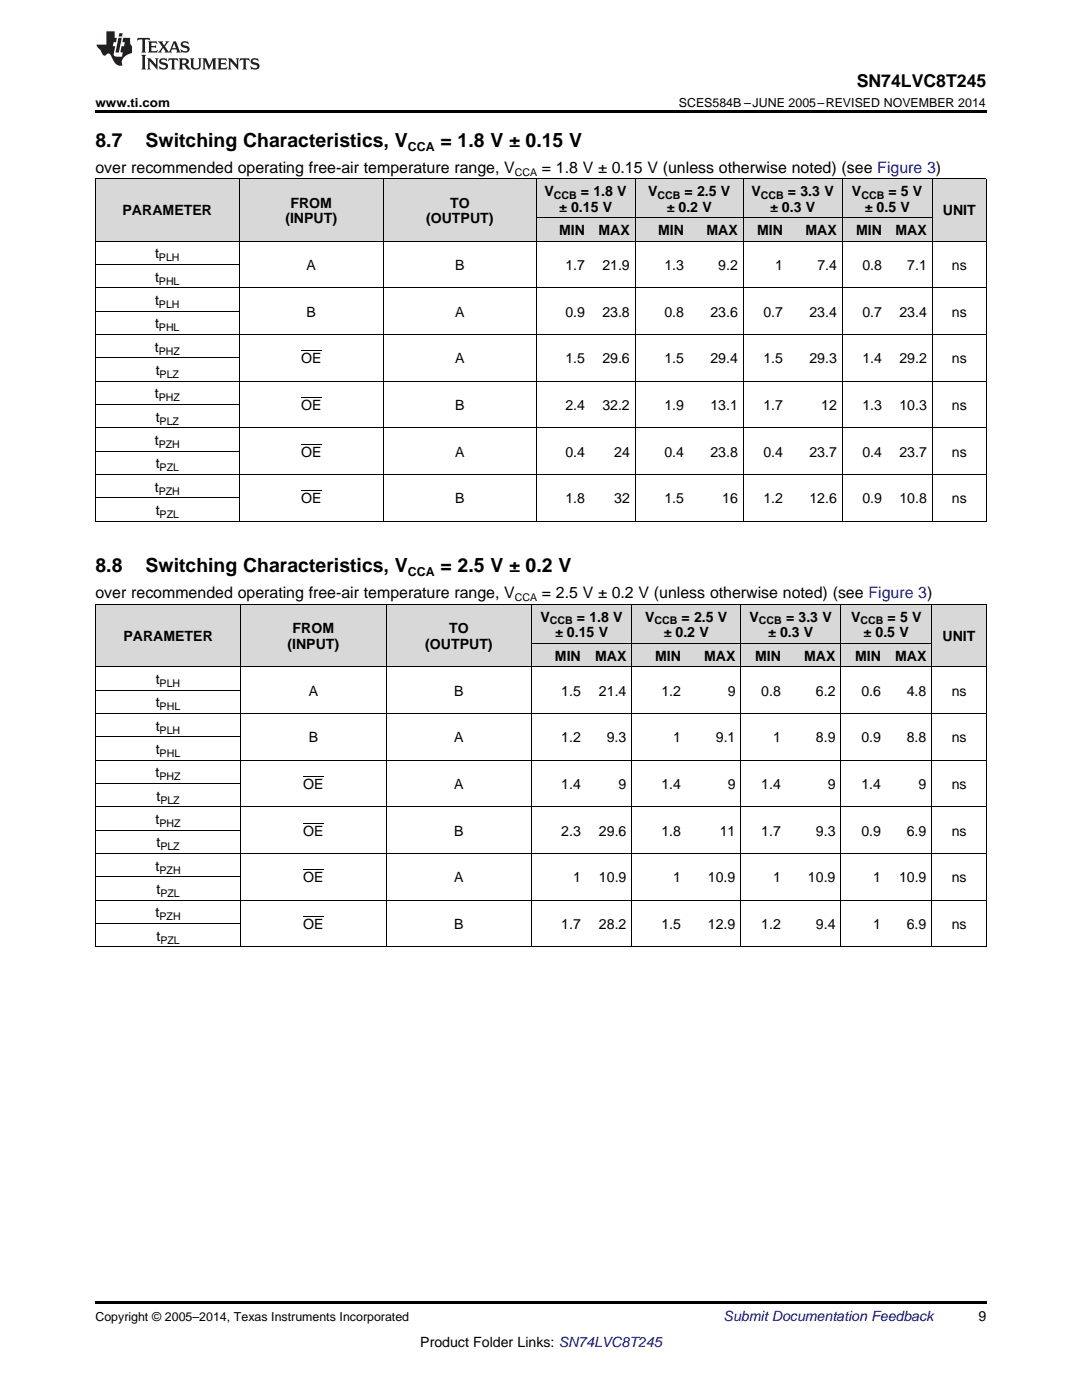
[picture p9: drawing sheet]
<svg xmlns="http://www.w3.org/2000/svg" width="216mm" height="279mm" viewBox="0 0 216 279" stroke-linecap="round" stroke-linejoin="round" font-family="sans-serif">
<g fill="#d8d8d8">
<path d="M19 120.7h29v12.4h-29z"/>
<path d="M48 120.7h29.1v12.4h-29.1z"/>
<path d="M77.1 120.7h29v12.4h-29z"/>
<path d="M106.1 128.5h10.9v4.6h-10.9z"/>
<path d="M117 128.5h9.1v4.6h-9.1z"/>
<path d="M126.1 128.5h10.8v4.6h-10.8z"/>
<path d="M136.9 128.5h10.9v4.6h-10.9z"/>
<path d="M147.8 128.5h9.1v4.6h-9.1z"/>
<path d="M156.9 128.5h10.9v4.6h-10.9z"/>
<path d="M167.8 128.5h9.1v4.6h-9.1z"/>
<path d="M176.9 128.5h9v4.6h-9z"/>
<path d="M185.9 120.7h10.9v12.4h-10.9z"/>
<path d="M106.1 120.7h10.9v7.8h-10.9z"/>
<path d="M117 120.7h9.1v7.8h-9.1z"/>
<path d="M126.1 120.7h10.8v7.8h-10.8z"/>
<path d="M136.9 120.7h10.9v7.8h-10.9z"/>
<path d="M147.8 120.7h9.1v7.8h-9.1z"/>
<path d="M156.9 120.7h10.9v7.8h-10.9z"/>
<path d="M167.8 120.7h9.1v7.8h-9.1z"/>
<path d="M176.9 120.7h9v7.8h-9z"/>
<path d="M19 35.7h28.8v12.5h-28.8z"/>
<path d="M47.8 35.7h28.7v12.5h-28.7z"/>
<path d="M76.5 35.7h30.5v12.5h-30.5z"/>
<path d="M107 43.5h10.8v4.7h-10.8z"/>
<path d="M117.8 43.5h9v4.7h-9z"/>
<path d="M126.8 43.5h10.7v4.7h-10.7z"/>
<path d="M137.5 43.5h10.8v4.7h-10.8z"/>
<path d="M148.3 43.5h9v4.7h-9z"/>
<path d="M157.3 43.5h10.8v4.7h-10.8z"/>
<path d="M168.1 43.5h9v4.7h-9z"/>
<path d="M177.1 43.5h9v4.7h-9z"/>
<path d="M186.1 35.7h10.7v12.5h-10.7z"/>
<path d="M107 35.7h10.8v7.8h-10.8z"/>
<path d="M117.8 35.7h9v7.8h-9z"/>
<path d="M126.8 35.7h10.7v7.8h-10.7z"/>
<path d="M137.5 35.7h10.8v7.8h-10.8z"/>
<path d="M148.3 35.7h9v7.8h-9z"/>
<path d="M157.3 35.7h10.8v7.8h-10.8z"/>
<path d="M168.1 35.7h9v7.8h-9z"/>
<path d="M177.1 35.7h9v7.8h-9z"/>
</g>
<g fill="#000">
<path d="M19 22h177.8v.5h-177.8zM19 104l.2 .1zM76.4 104l.1 .1zM106.9 104l.1 .1zM117.7 104l.1 .1zM126.7 104l.1 .1zM148.2 104l.1 .1zM157.2 104l.1 .1zM168 104l.1 .1zM177 104l.1 .1zM185.9 104l.2 .1zM196.7 104l.1 .1z"/>
<path d="M19 259.7h177.8v.5h-177.8z"/>
</g>
<g fill="none" stroke="#000" stroke-width=".2">
<path d="M19 35.6h177.8M19.1 35.7v68.4M47.7 35.7v68.4M76.5 35.7v68.4M107 35.7v68.4M126.7 35.7v68.4M148.3 35.7v68.4M168 35.7v68.4M186 35.7v68.4M196.8 35.7v68.4M19 57.4h177.8M19 52.8h28.8"/>
<path d="M19 48.1h177.8M107 43.5h79.1M19 76.1h177.8M19 71.4h28.8M19 66.8h177.8M19 62.1h28.8M19 99.4h28.8M19 94.7h177.8M19 90h28.8M19 85.4h177.8M19 80.7h28.8M19 104h177.8"/>
<path d="M19 137.7h29M19 133.1h177.8M19 120.6h177.8M19.1 120.7v68.3M48 120.7v68.3M77 120.7v68.3M106.1 120.7v68.3M106.1 128.4h79.8M126 120.7v68.3M147.8 120.7v68.3M167.8 120.7v68.3M185.9 120.7v68.3"/>
<path d="M196.8 120.7v68.3M19 156.4h29M19 151.7h177.8M19 147.1h29M19 142.4h177.8M19 179.7h177.8M19 175h29M19 170.3h177.8M19 165.7h29M19 161h177.8M19 189h177.8M19 184.3h29"/>
</g>
<g fill="#231f20">
<path d="M27.5 7.6l-.1 .5 .4-.2h.6v.1v2.1l-.2 .4h1l-.3-.4v-2.1l.1-.1h.5l.5 .2-.2-.5zM29.5 8.3l.2 .3v1.5l-.2 .4h1.8l.2-.6a1.04 1.04 0 0 1-1.3 .2v-.7h.6l.3 .2v-.6l-.3 .2h-.6v-.6l.8-.1 .4 .3-.2-.5zM31.5 8.3l.9 1.1-.9 1.1h.8l-.2-.2 .5-.7 .4 .7-.2 .2h1.5l-.1-.2 .1-.4h.9l.1 .4-.2 .2h1l-.3-.3-.7-1.9h-.5l-.9 2-.8-1 .9-1h-.8l.1 .3-.3 .5-.4-.6 .2-.2zM34.7 8.6l.4 1h-.7zM36.3 8.4a.63 .63 0 0 0-.2 .7 .63 .63 0 0 0 .6 .4l.6 .2 .1 .2a.75 .75 0 0 1-.7 .4 .75 .75 0 0 1-.6-.5l.1 .7 .1-.1a1.11 1.11 0 0 0 1.5-.6 1.13 1.13 0 0 0-1.2-.8l-.1-.4a1.04 1.04 0 0 1 1.2 .2l-.2-.5-.1 .1-.5-.2zM28.2 10.9l.2 .4v2.2l-.2 .4h1l-.3-.4v-2.2l.3-.4zM29.3 11.6l.3 .4v1.5l-.3 .4h.8l-.2-.4v-1.3l1.5 1.7v-1.9l.2-.4h-.7l.2 .4v.9l-1.1-1.3zM32 11.8a.62 .62 0 0 0-.2 .7 .62 .62 0 0 0 .6 .4l.6 .1 .1 .3a.76 .76 0 0 1-.7 .3 .76 .76 0 0 1-.6-.4l.1 .7 .1-.1a1.11 1.11 0 0 0 1.5-.6 1.13 1.13 0 0 0-1.2-.8l-.1-.4a1.04 1.04 0 0 1 1.2 .2l-.2-.6-.1 .1-.5-.1zM33.7 11.6l-.2 .6a.61 .61 0 0 1 .8-.3v1.6l-.2 .4h.9l-.2-.4v-1.6a.63 .63 0 0 1 .8 .3l-.2-.6zM35.6 11.6l.3 .4v1.5l-.3 .4h1l-.2-.2v-.8l.5 .2a.76 .76 0 0 0 1.2 .7l-1-1a.58 .58 0 0 0 .6-.5 .58 .58 0 0 0-.5-.6zM36.4 11.9h.1a.45 .45 0 0 1 .5 .1 .45 .45 0 0 1 .1 .5l-.7 .2zM37.9 11.6l.2 .2a2.17 2.17 0 0 0 .3 1.9 .99 .99 0 0 0 1.6-.6v-1.1l.2-.4h-.7l.2 .2a1.92 1.92 0 0 1-.2 1.8 .6 .6 0 0 1-.9-.5v-1.1l.2-.4zM40.4 11.6l.2 .4v1.5l-.2 .4h.7l-.2-.4v-1.4l.8 1.8 .8-1.8v1.4l-.2 .4h.9l-.2-.4v-1.5l.2-.4h-.8l-.6 1.5-.6-1.5zM43.4 11.6l.2 .4v1.5l-.2 .4h1.8l.2-.6a1.04 1.04 0 0 1-1.3 .1v-.6h.5l.4 .2v-.6l-.4 .2h-.5v-.7h.8l.3 .3-.1-.6zM45.5 11.6l.2 .4v1.5l-.2 .4h.7l-.2-.4v-1.3l1.5 1.7v-1.9l.2-.4h-.7l.2 .4v.9l-1.1-1.3zM47.9 11.6l-.1 .6a.61 .61 0 0 1 .8-.3v1.6l-.3 .4h1l-.3-.4 .1-1.6a.63 .63 0 0 1 .7 .3l-.1-.6zM50.2 11.8a.62 .62 0 0 0-.2 .7 .62 .62 0 0 0 .6 .4l.6 .1 .2 .3a.76 .76 0 0 1-.8 .3 .76 .76 0 0 1-.6-.4l.1 .7 .2-.1a1.11 1.11 0 0 0 1.5-.6 1.13 1.13 0 0 0-1.3-.8l-.1-.4a1.04 1.04 0 0 1 1.2 .2l-.1-.6-.2 .1-.5-.1z"/>
<path d="M21.2 6.3v2.6h-1.9l.1 .4 .7 .9a.91 .91 0 0 0 1 .8 .56 .56 0 0 1 .5-.3 .56 .56 0 0 1 .5 .3l.4 .8a1.53 1.53 0 0 0 1.9 1.2 1.54 1.54 0 0 1 1-2.1l.9-.3v-1.4a1.52 1.52 0 0 1-.3-1.6h-1.4l-.2 .8h.5l-.2 .8h-.4l-.2 1v.2l.4 .1-.2 .8a1.93 1.93 0 0 1-1.6-.3l.3-1.8h-.5l.2-.8h.4l.2-.8h-.4v-1.3zM23.6 7.6l-.6 2.9h.7l.6-2.9zM23.8 6.6l-.1 .7h.6l.2-.7z"/>
</g>
<path d="M60.1 79.4h4M60.1 70h4M60.1 98h4M60.1 88.7h4M60.5 155h4.1M60.5 173.6h4.1M60.5 164.3h4.1M60.5 182.9h4.1" fill="none" stroke="#000" stroke-width=".2"/>
<g font-size="3.9">
<text x="19" y="29.3">8.7</text>
<text x="29.1" y="29.3">Switching Characteristics, V</text>
<text x="87.9" y="29.3">= 1.8 V ± 0.15 V</text>
<text x="19" y="114.2">8.8</text>
<text x="29.1" y="114.2">Switching Characteristics, V</text>
<text x="87.9" y="114.2">= 2.5 V ± 0.2 V</text>
</g>
<text font-size="3.5" x="171" y="17.3">SN74LVC8T245</text>
<g font-size="3.2">
<text x="19" y="34.4">over recommended operating free-air temperature range, V</text>
<text x="108.1" y="34.4">= 1.8 V ± 0.15 V (unless otherwise noted) (see Figure 3)</text>
<text x="19" y="119.4">over recommended operating free-air temperature range, V</text>
<text x="108.1" y="119.4">= 2.5 V ± 0.2 V (unless otherwise noted) (see Figure 3)</text>
</g>
<g font-size="2.8">
<text x="58" y="41.4">FROM</text>
<text x="89.8" y="41.4">TO</text>
<text x="108.7" y="39.1">V</text>
<text x="115.9" y="39.1">=</text>
<text x="118.4" y="39.1">1.8 V</text>
<text x="129.3" y="39.1">V</text>
<text x="136.6" y="39.1">=</text>
<text x="139.1" y="39.1">2.5 V</text>
<text x="150" y="39.1">V</text>
<text x="157.2" y="39.1">= 3.3 V</text>
<text x="170" y="39.1">V</text>
<text x="177.3" y="39.1">= 5 V</text>
<text x="24.4" y="43">PARAMETER</text>
<text x="56.9" y="44.6">(INPUT)</text>
<text x="85" y="44.6">(OUTPUT)</text>
<text x="111.5" y="46.9">MIN</text>
<text x="111.6" y="42.3">± 0.15 V</text>
<text x="119.4" y="46.9">MAX</text>
<text x="131.3" y="46.9">MIN</text>
<text x="133" y="42.3">± 0.2 V</text>
<text x="141" y="46.9">MAX</text>
<text x="151.1" y="46.9">MIN</text>
<text x="153.7" y="42.3">± 0.3 V</text>
<text x="160.7" y="46.9">MAX</text>
<text x="170.8" y="46.9">MIN</text>
<text x="172.5" y="42.3">± 0.5 V</text>
<text x="178.7" y="46.9">MAX</text>
<text x="188.1" y="43">UNIT</text>
<text x="30.9" y="51.6">t</text>
<text x="61.2" y="53.9">A</text>
<text x="90.8" y="53.9">B</text>
<text x="112.8" y="53.9">1.7</text>
<text x="120.2" y="53.9">21.9</text>
<text x="132.6" y="53.9">1.3</text>
<text x="143.3" y="53.9">9.2</text>
<text x="154.7" y="53.9">1</text>
<text x="163.1" y="53.9">7.4</text>
<text x="172.1" y="53.9">0.8</text>
<text x="181" y="53.9">7.1</text>
<text x="189.9" y="53.9">ns</text>
<text x="30.9" y="56.2">t</text>
<text x="30.9" y="60.9">t</text>
<text x="30.9" y="65.5">t</text>
<text x="61.2" y="63.2">B</text>
<text x="90.8" y="63.2">A</text>
<text x="112.8" y="63.2">0.9</text>
<text x="120.2" y="63.2">23.8</text>
<text x="132.6" y="63.2">0.8</text>
<text x="141.7" y="63.2">23.6</text>
<text x="152.3" y="63.2">0.7</text>
<text x="161.5" y="63.2">23.4</text>
<text x="172.1" y="63.2">0.7</text>
<text x="179.5" y="63.2">23.4</text>
<text x="189.9" y="63.2">ns</text>
<text x="30.9" y="70.2">t</text>
<text x="31.1" y="74.9">t</text>
<text x="60.1" y="72.5">OE</text>
<text x="90.8" y="72.5">A</text>
<text x="112.8" y="72.5">1.5</text>
<text x="120.2" y="72.5">29.6</text>
<text x="132.6" y="72.5">1.5</text>
<text x="141.7" y="72.5">29.4</text>
<text x="152.3" y="72.5">1.5</text>
<text x="161.5" y="72.5">29.3</text>
<text x="172.1" y="72.5">1.4</text>
<text x="179.5" y="72.5">29.2</text>
<text x="189.9" y="72.5">ns</text>
<text x="30.9" y="79.5">t</text>
<text x="60.1" y="81.8">OE</text>
<text x="90.8" y="81.8">B</text>
<text x="112.8" y="81.8">2.4</text>
<text x="120.2" y="81.8">32.2</text>
<text x="132.6" y="81.8">1.9</text>
<text x="141.7" y="81.8">13.1</text>
<text x="152.3" y="81.8">1.7</text>
<text x="163.9" y="81.8">12</text>
<text x="172.1" y="81.8">1.3</text>
<text x="179.5" y="81.8">10.3</text>
<text x="189.9" y="81.8">ns</text>
<text x="30.9" y="88.8">t</text>
<text x="31.1" y="84.2">t</text>
<text x="31.1" y="93.5">t</text>
<text x="60.1" y="91.2">OE</text>
<text x="90.8" y="91.2">A</text>
<text x="112.8" y="91.2">0.4</text>
<text x="122.6" y="91.2">24</text>
<text x="132.6" y="91.2">0.4</text>
<text x="141.7" y="91.2">23.8</text>
<text x="152.3" y="91.2">0.4</text>
<text x="161.5" y="91.2">23.7</text>
<text x="172.1" y="91.2">0.4</text>
<text x="179.5" y="91.2">23.7</text>
<text x="189.9" y="91.2">ns</text>
<text x="30.9" y="98.1">t</text>
<text x="60.1" y="100.5">OE</text>
<text x="90.8" y="100.5">B</text>
<text x="112.8" y="100.5">1.8</text>
<text x="122.6" y="100.5">32</text>
<text x="132.6" y="100.5">1.5</text>
<text x="144.1" y="100.5">16</text>
<text x="152.3" y="100.5">1.2</text>
<text x="161.5" y="100.5">12.6</text>
<text x="172.1" y="100.5">0.9</text>
<text x="179.5" y="100.5">10.8</text>
<text x="189.9" y="100.5">ns</text>
<text x="31.1" y="102.8">t</text>
<text x="107.8" y="124">V</text>
<text x="115.1" y="124">=</text>
<text x="117.6" y="124">1.8 V</text>
<text x="128.7" y="124">V</text>
<text x="136" y="124">=</text>
<text x="138.5" y="124">2.5 V</text>
<text x="149.6" y="124">V</text>
<text x="156.8" y="124">= 3.3 V</text>
<text x="169.8" y="124">V</text>
<text x="177.1" y="124">= 5 V</text>
<text x="24.6" y="128">PARAMETER</text>
<text x="57.4" y="129.5">(INPUT)</text>
<text x="58.4" y="126.4">FROM</text>
<text x="84.8" y="129.5">(OUTPUT)</text>
<text x="89.6" y="126.4">TO</text>
<text x="110.7" y="131.9">MIN</text>
<text x="110.8" y="127.2">± 0.15 V</text>
<text x="118.7" y="131.9">MAX</text>
<text x="130.7" y="131.9">MIN</text>
<text x="132.4" y="127.2">± 0.2 V</text>
<text x="140.5" y="131.9">MAX</text>
<text x="150.7" y="131.9">MIN</text>
<text x="153.3" y="127.2">± 0.3 V</text>
<text x="160.4" y="131.9">MAX</text>
<text x="170.6" y="131.9">MIN</text>
<text x="172.3" y="127.2">± 0.5 V</text>
<text x="178.6" y="131.9">MAX</text>
<text x="188.1" y="128">UNIT</text>
<text x="31.1" y="136.5">t</text>
<text x="31.1" y="141.2">t</text>
<text x="61.6" y="138.9">A</text>
<text x="90.6" y="138.9">B</text>
<text x="112" y="138.9">1.5</text>
<text x="119.5" y="138.9">21.4</text>
<text x="132" y="138.9">1.2</text>
<text x="145.2" y="138.9">9</text>
<text x="151.9" y="138.9">0.8</text>
<text x="162.8" y="138.9">6.2</text>
<text x="171.9" y="138.9">0.6</text>
<text x="180.9" y="138.9">4.8</text>
<text x="189.9" y="138.9">ns</text>
<text x="31.1" y="145.8">t</text>
<text x="61.6" y="148.2">B</text>
<text x="90.6" y="148.2">A</text>
<text x="112" y="148.2">1.2</text>
<text x="121.1" y="148.2">9.3</text>
<text x="134.3" y="148.2">1</text>
<text x="142.8" y="148.2">9.1</text>
<text x="154.3" y="148.2">1</text>
<text x="162.8" y="148.2">8.9</text>
<text x="171.9" y="148.2">0.9</text>
<text x="180.9" y="148.2">8.8</text>
<text x="189.9" y="148.2">ns</text>
<text x="31" y="155.2">t</text>
<text x="31.1" y="150.5">t</text>
<text x="31.2" y="159.8">t</text>
<text x="60.5" y="157.5">OE</text>
<text x="90.6" y="157.5">A</text>
<text x="112" y="157.5">1.4</text>
<text x="123.4" y="157.5">9</text>
<text x="132" y="157.5">1.4</text>
<text x="145.2" y="157.5">9</text>
<text x="151.9" y="157.5">1.4</text>
<text x="165.2" y="157.5">9</text>
<text x="171.9" y="157.5">1.4</text>
<text x="183.3" y="157.5">9</text>
<text x="189.9" y="157.5">ns</text>
<text x="31" y="164.5">t</text>
<text x="60.5" y="166.8">OE</text>
<text x="90.6" y="166.8">B</text>
<text x="112" y="166.8">2.3</text>
<text x="119.5" y="166.8">29.6</text>
<text x="132" y="166.8">1.8</text>
<text x="143.6" y="166.8">11</text>
<text x="151.9" y="166.8">1.7</text>
<text x="162.8" y="166.8">9.3</text>
<text x="171.9" y="166.8">0.9</text>
<text x="180.9" y="166.8">6.9</text>
<text x="189.9" y="166.8">ns</text>
<text x="31" y="173.8">t</text>
<text x="31.2" y="169.1">t</text>
<text x="31.2" y="178.4">t</text>
<text x="60.5" y="176.1">OE</text>
<text x="90.6" y="176.1">A</text>
<text x="114.4" y="176.1">1</text>
<text x="119.5" y="176.1">10.9</text>
<text x="134.3" y="176.1">1</text>
<text x="141.3" y="176.1">10.9</text>
<text x="154.3" y="176.1">1</text>
<text x="161.2" y="176.1">10.9</text>
<text x="174.2" y="176.1">1</text>
<text x="179.4" y="176.1">10.9</text>
<text x="189.9" y="176.1">ns</text>
<text x="31" y="183.1">t</text>
<text x="60.5" y="185.4">OE</text>
<text x="90.6" y="185.4">B</text>
<text x="112" y="185.4">1.7</text>
<text x="119.5" y="185.4">28.2</text>
<text x="132" y="185.4">1.5</text>
<text x="141.3" y="185.4">12.9</text>
<text x="151.9" y="185.4">1.2</text>
<text x="162.8" y="185.4">9.4</text>
<text x="174.2" y="185.4">1</text>
<text x="180.9" y="185.4">6.9</text>
<text x="189.9" y="185.4">ns</text>
<text x="31.2" y="187.7">t</text>
<text x="195.3" y="263.6">9</text>
<text x="83.9" y="268.9">Product Folder Links: SN74LVC8T245</text>
</g>
<text font-size="2.8" fill="#0000c8" x="144.4" y="263.6">Submit Documentation Feedback</text>
<g font-size="2.5">
<text x="19" y="21.4">www.ti.com</text>
<text x="135.5" y="21.4">SCES584B –JUNE 2005–REVISED NOVEMBER 2014</text>
<text x="81.4" y="30.1">CCA</text>
<text x="81.4" y="115">CCA</text>
<text x="19" y="263.6">Copyright © 2005–2014, Texas Instruments Incorporated</text>
</g>
<g font-size="2.1">
<text x="102.7" y="35.1">CCA</text>
<text x="110.5" y="39.7">CCB</text>
<text x="131.2" y="39.7">CCB</text>
<text x="151.8" y="39.7">CCB</text>
<text x="171.9" y="39.7">CCB</text>
<text x="31.7" y="52.1">PLH</text>
<text x="31.7" y="56.8">PHL</text>
<text x="31.7" y="61.5">PLH</text>
<text x="31.7" y="70.8">PHZ</text>
<text x="31.7" y="66.1">PHL</text>
<text x="31.9" y="75.4">PLZ</text>
<text x="31.7" y="80.1">PHZ</text>
<text x="31.7" y="89.4">PZH</text>
<text x="31.9" y="84.7">PLZ</text>
<text x="31.9" y="94.1">PZL</text>
<text x="31.7" y="98.7">PZH</text>
<text x="31.9" y="103.4">PZL</text>
<text x="102.7" y="120">CCA</text>
<text x="109.7" y="124.6">CCB</text>
<text x="130.6" y="124.6">CCB</text>
<text x="151.4" y="124.6">CCB</text>
<text x="171.7" y="124.6">CCB</text>
<text x="31.9" y="137.1">PLH</text>
<text x="31.9" y="141.7">PHL</text>
<text x="31.9" y="146.4">PLH</text>
<text x="31.8" y="155.7">PHZ</text>
<text x="31.9" y="151.1">PHL</text>
<text x="32" y="160.4">PLZ</text>
<text x="31.8" y="165">PHZ</text>
<text x="32" y="169.7">PLZ</text>
<text x="31.8" y="174.3">PZH</text>
<text x="32" y="179">PZL</text>
<text x="31.8" y="183.7">PZH</text>
<text x="32" y="188.3">PZL</text>
</g>
</svg>
